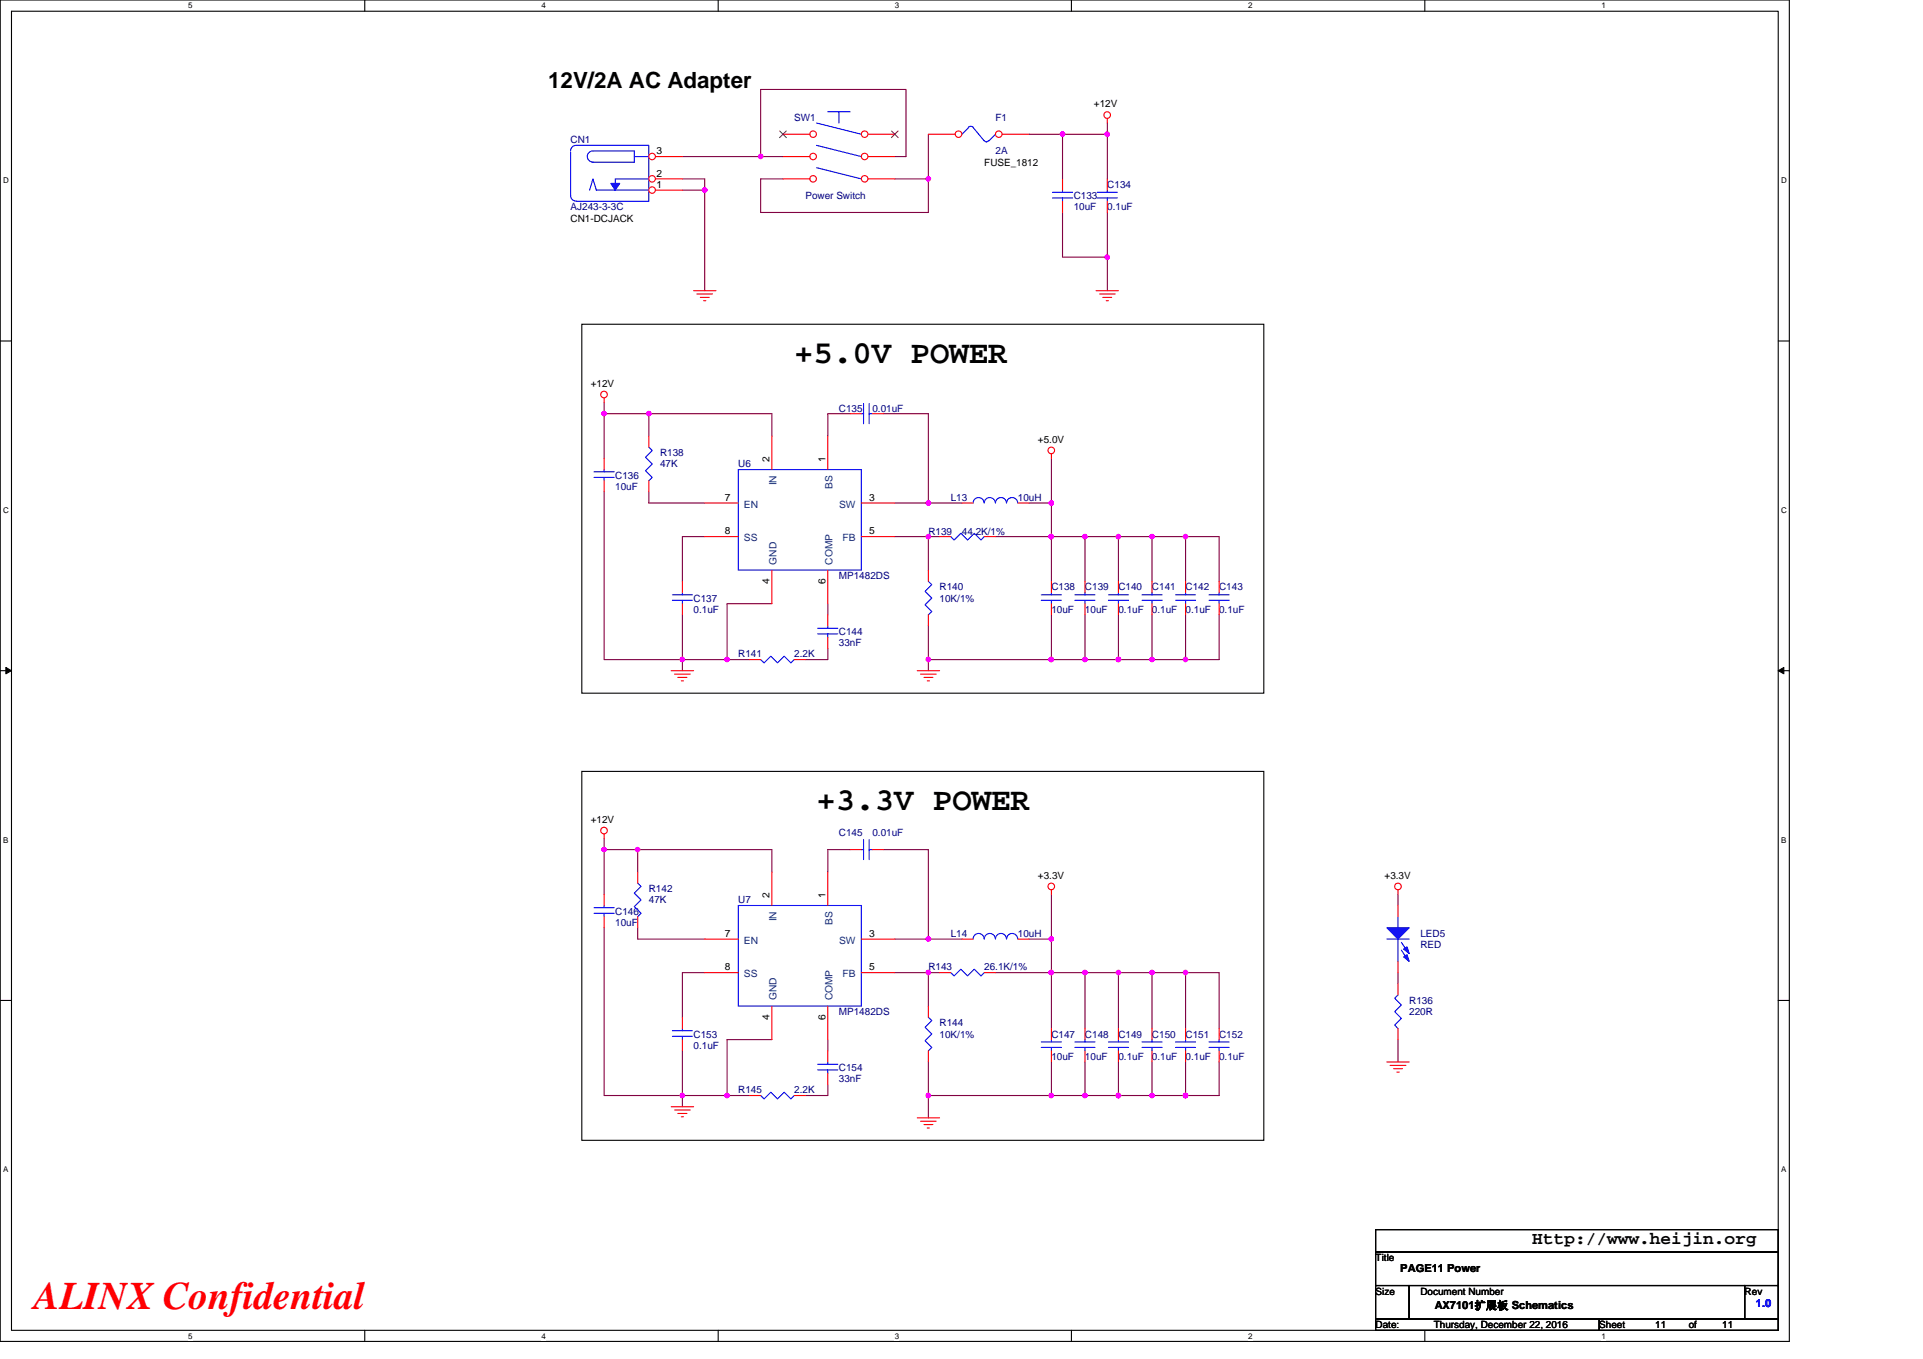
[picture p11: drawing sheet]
<svg xmlns="http://www.w3.org/2000/svg" width="297mm" height="210mm" viewBox="0 0 297 210" stroke-linecap="round" stroke-linejoin="round" font-family="sans-serif">
<path d="M0 0h276.4v207.3h-276.4zM1.8 1.7h272.9v203.8h-272.9z" fill="none" stroke="#000" stroke-width=".17"/>
<g fill="#fff">
<path d="M29.1 .2h.6v1.4h-.6z"/>
<path d="M29.1 205.7h.6v1.4h-.6z"/>
</g>
<path d="M56.3 0v1.7M56.3 205.5v1.8" fill="none" stroke="#000" stroke-width=".17"/>
<g fill="#fff">
<path d="M83.6 .2h.7v1.4h-.7z"/>
<path d="M83.6 205.7h.7v1.4h-.7z"/>
</g>
<path d="M110.9 0v1.7M110.9 205.5v1.8" fill="none" stroke="#000" stroke-width=".17"/>
<g fill="#fff">
<path d="M138.2 .2h.7v1.4h-.7z"/>
<path d="M138.2 205.7h.7v1.4h-.7z"/>
</g>
<path d="M165.5 0v1.7M165.5 205.5v1.8" fill="none" stroke="#000" stroke-width=".17"/>
<g fill="#fff">
<path d="M192.8 .2h.6v1.4h-.6z"/>
<path d="M192.8 205.7h.6v1.4h-.6z"/>
</g>
<path d="M220.1 0v1.7M220.1 205.5v1.8" fill="none" stroke="#000" stroke-width=".17"/>
<g fill="#fff">
<path d="M247.4 .2h.6v1.4h-.6z"/>
<path d="M247.4 205.7h.6v1.4h-.6z"/>
<path d="M.5 27.2h.8v1.4h-.8z"/>
<path d="M275.1 27.2h.9v1.4h-.9z"/>
<path d="M.5 78.1h.8v1.4h-.8z"/>
<path d="M275.1 78.1h.9v1.4h-.9z"/>
</g>
<path d="M0 52.7h1.8M274.7 52.7h1.7" fill="none" stroke="#000" stroke-width=".17"/>
<g fill="#fff">
<path d="M.5 129.1h.8v1.4h-.8z"/>
<path d="M275.1 129.1h.8v1.4h-.8z"/>
</g>
<path d="M0 103.6h1.8M274.7 103.6h1.7" fill="none" stroke="#000" stroke-width=".17"/>
<path d="M.9 103.1l.9 .5-.9 .5zM274.7 103.6l.8-.5v1z" fill="#000" stroke="#000" stroke-width=".15"/>
<g fill="#fff">
<path d="M.5 180h.8v1.4h-.8z"/>
<path d="M275.1 180h.8v1.4h-.8z"/>
</g>
<path d="M89.9 50.1h105.3v57h-105.3zM89.9 119.2h105.3v57h-105.3zM0 154.6h1.8M274.7 154.6h1.7M212.5 190h62.2v3.5h-62.2zM212.5 193.5h62.2v5.1h-62.2zM212.5 198.6h5.2v5.2h-5.2zM217.7 198.6h51.8v5.2h-51.8zM269.5 198.6h5.2v5.2h-5.2zM212.5 203.8h34.5v1.7h-34.5zM247 203.8h27.7v1.7h-27.7z" fill="none" stroke="#000" stroke-width=".17"/>
<g fill="none" stroke="#800040" stroke-width=".17">
<path d="M171 19v1.7M105.4 24.2h12.1M105.4 29.4h3.5M105.4 27.6h3.5v1.8M108.9 29.4v15.5M117.5 24.2h3.4M138.2 27.6h5.2M138.2 24.2h1.8v-10.4h-22.5v10.4M143.4 20.7v6.9M143.4 27.6v5.2h-25.9v-5.2h3.4M159 20.7h5.1M164.1 20.7h6.9"/>
<path d="M164.1 20.7v6.9M164.1 32.8v6.9h6.9M171 20.7v6.9M171 32.8v6.9M171 39.7v5.2M93.3 63.9h6.9v3.5M93.3 62.2v1.7M93.3 63.9v6.9M93.3 76v25.9h12.1M100.2 63.9h19v3.5M100.2 76v1.7h8.7M131.3 63.9h-3.4v3.5"/>
<path d="M136.5 63.9h6.9v13.8M138.2 77.7h5.2M143.4 77.7h5.2M159 77.7h3.4M162.4 70.8v6.9M162.4 77.7v5.2M105.4 95v6.9M108.9 82.9h-3.5v6.9M119.2 93.3h-6.9v8.6M127.9 93.3v1.7M138.2 82.9h5.2M143.4 96.7v5.2"/>
<path d="M143.4 82.9v5.2M143.4 82.9h1.7M153.8 82.9h8.6M162.4 82.9v6.9M162.4 95v6.9M162.4 82.9h5.2M167.6 82.9v6.9M167.6 82.9h5.2M167.6 95v6.9M172.8 95v6.9M172.8 82.9v6.9M172.8 82.9h5.1"/>
<path d="M177.9 95v6.9M177.9 82.9h5.2M177.9 82.9v6.9M183.1 82.9v6.9M183.1 95v6.9M183.1 82.9h5.2v6.9M188.3 95v6.9h-5.2M105.4 101.9h6.9M105.4 101.9v1.7M112.3 101.9h3.5M127.9 100.2v1.7h-3.5M143.4 101.9v1.7"/>
<path d="M143.4 101.9h19M162.4 101.9h5.2M167.6 101.9h5.2M172.8 101.9h5.1M177.9 101.9h5.2M93.3 131.3h5.2v3.4M93.3 129.5v1.8M93.3 131.3v6.9M98.5 131.3h20.7v3.4M131.3 131.3h-3.4v3.4M136.5 131.3h6.9v13.8M162.4 138.2v6.9"/>
<path d="M215.9 138.2v1.7M93.3 143.4v25.9h12.1M98.5 143.4v1.7h10.4M108.9 150.3h-3.5v6.9M138.2 145.1h5.2M138.2 150.3h5.2M143.4 150.3v5.1M143.4 145.1h5.2M143.4 150.3h1.7M153.8 150.3h8.6M159 145.1h3.4M162.4 145.1v5.2"/>
<path d="M162.4 150.3v8.6M162.4 150.3h5.2M167.6 150.3v8.6M167.6 150.3h5.2M172.8 150.3v8.6M172.8 150.3h5.1M177.9 150.3v8.6M177.9 150.3h5.2M183.1 150.3h5.2v8.6M183.1 150.3v8.6M215.9 150.3v1.7M105.4 162.4v6.9"/>
<path d="M105.4 169.3v1.7M105.4 169.3h6.9M112.3 169.3h3.5M119.2 160.6h-6.9v8.7M127.9 167.6v1.7h-3.5M127.9 160.6v1.8M143.4 164.1v5.2M143.4 169.3v3.4M143.4 169.3h19M162.4 169.3h5.2M162.4 164.1v5.2M167.6 164.1v5.2"/>
<path d="M167.6 169.3h5.2M172.8 164.1v5.2M172.8 169.3h5.1M177.9 169.3h5.2M177.9 164.1v5.2M183.1 164.1v5.2M188.3 164.1v5.2h-5.2M215.9 160.6v3.5"/>
</g>
<g fill="#f0f" stroke="#f0f" stroke-width=".17">
<circle cx="167.6" cy="150.3" r=".34"/>
<circle cx="93.3" cy="131.3" r=".33"/>
<circle cx="183.1" cy="169.3" r=".34"/>
<circle cx="177.9" cy="169.3" r=".34"/>
<circle cx="143.4" cy="150.3" r=".34"/>
<circle cx="162.4" cy="169.3" r=".34"/>
<circle cx="172.8" cy="169.3" r=".34"/>
<circle cx="105.4" cy="169.3" r=".34"/>
<circle cx="162.4" cy="150.3" r=".34"/>
<circle cx="162.4" cy="145.1" r=".34"/>
<circle cx="167.6" cy="169.3" r=".34"/>
<circle cx="112.3" cy="169.3" r=".34"/>
<circle cx="98.5" cy="131.3" r=".33"/>
<circle cx="183.1" cy="150.3" r=".34"/>
<circle cx="143.4" cy="145.1" r=".34"/>
<circle cx="172.8" cy="150.3" r=".34"/>
<circle cx="183.1" cy="101.9" r=".34"/>
<circle cx="162.4" cy="82.9" r=".34"/>
<circle cx="172.8" cy="101.9" r=".34"/>
<circle cx="167.6" cy="101.9" r=".34"/>
<circle cx="167.6" cy="82.9" r=".34"/>
<circle cx="177.9" cy="82.9" r=".34"/>
<circle cx="177.9" cy="101.9" r=".34"/>
<circle cx="183.1" cy="82.9" r=".34"/>
<circle cx="100.2" cy="63.9" r=".34"/>
<circle cx="143.4" cy="82.9" r=".34"/>
<circle cx="162.4" cy="77.7" r=".34"/>
<circle cx="105.4" cy="101.9" r=".34"/>
<circle cx="162.4" cy="101.9" r=".34"/>
<circle cx="143.4" cy="101.9" r=".34"/>
<circle cx="112.3" cy="101.9" r=".34"/>
<circle cx="143.4" cy="77.7" r=".34"/>
<circle cx="172.8" cy="82.9" r=".34"/>
<circle cx="93.3" cy="63.9" r=".34"/>
<circle cx="143.4" cy="169.3" r=".34"/>
<circle cx="177.9" cy="150.3" r=".34"/>
<circle cx="171" cy="20.7" r=".34"/>
<circle cx="108.9" cy="29.4" r=".34"/>
<circle cx="117.5" cy="24.2" r=".34"/>
<circle cx="143.4" cy="27.6" r=".33"/>
<circle cx="164.1" cy="20.7" r=".34"/>
<circle cx="171" cy="39.7" r=".34"/>
</g>
<g fill="none" stroke="#f00" stroke-width=".17">
<path d="M171 18.3v.7M107.1 44.9h3.5M107.7 45.4h2.4M108.2 46h1.4M108.7 46.5h.3M169.3 44.9h3.5M169.8 45.4h2.5M170.3 46h1.4M170.9 46.5h.3M93.3 61.5v.7M100.2 67.4v1.7M100.2 74.3v1.7"/>
<path d="M108.9 77.7h5.1M119.2 67.4v5.2M127.9 67.4v5.2M131.3 63.9h1.8M133.1 77.7h5.1M134.8 63.9h1.7M162.4 70.1v.7M105.4 89.8v1.7M105.4 93.3v1.7M108.9 82.9h5.1M119.2 88.1v5.2M127.9 88.1v5.2"/>
<path d="M127.9 95v1.7M127.9 98.5v1.7M133.1 82.9h5.1M172.8 89.8v1.7M172.8 93.3v1.7M177.9 89.8v1.7M177.9 93.3v1.7M103.7 103.6h3.4M104.2 104.2h2.4M104.7 104.7h1.4M105.2 105.2h.4M115.8 101.9h1.7"/>
<path d="M122.7 101.9h1.7M141.7 103.6h3.4M142.2 104.2h2.4M142.7 104.7h1.4M143.2 105.2h.4M93.3 128.9v.6M119.2 134.7v5.2M127.9 134.7v5.2M162.4 137.5v.7M215.9 139.9v1.7M215.9 137.5v.7M108.9 145.1h5.1"/>
<path d="M108.9 150.3h5.1M119.2 155.4v5.2M127.9 155.4v5.2M133.1 145.1h5.1M133.1 150.3h5.1M148.6 145.1h1.7M157.2 145.1h1.8M167.6 158.9v1.7M172.8 158.9v1.7M183.1 158.9v1.7M188.3 158.9v1.7M215.9 148.5v1.8"/>
<path d="M103.7 171h3.4M104.2 171.5h2.4M104.7 172h1.4M105.2 172.6h.4M141.7 172.7h3.4M142.2 173.2h2.4M142.7 173.8h1.4M143.2 174.3h.4M167.6 162.4v1.7M172.8 162.4v1.7M183.1 162.4v1.7M188.3 162.4v1.7"/>
<path d="M214.2 164.1h3.5M214.7 164.6h2.5M215.3 165.1h1.3M215.8 165.7h.3"/>
<circle cx="171" cy="17.8" r=".51"/>
<circle cx="93.3" cy="61" r=".51"/>
<circle cx="162.4" cy="69.6" r=".51"/>
<circle cx="93.3" cy="128.3" r=".51"/>
<circle cx="162.4" cy="137" r=".51"/>
<circle cx="215.9" cy="137" r=".51"/>
</g>
<g fill="none" stroke="#00f" stroke-width=".17">
<path d="M88.1 30.2a.85 .85 0 0 0 .9 .9M88.1 23.5v6.9M89 22.5a.85 .85 0 0 0-.9 .8M89 22.5h11.2v8.6h-11.2M91.1 29.4l.5-1.8 .5 1.8h8.1M91.6 23.3a.86 .86 0 0 0-.9 .9 .86 .86 0 0 0 .9 .8M91.6 23.3h6.4v1.8h-6.6M98 24.2h2.2M100.2 27.6h-5.2v1.8M100.2 69.1l.6 .5-1.1 1.1 1.1 1-1.1 1 1.1 1.1-.6 .5M114 72.6h19.1v15.5h-19.1zM133.1 63.9h.3"/>
<path d="M133.4 62.4v3.1M134.3 62.4v3.1M134.3 63.9h.5M103.9 92.8h3.1M103.9 91.9h3.1M105.4 91.5v.4M105.4 92.8v.5M126.3 97.9h3.1M126.3 97.1h3.1M127.9 96.7v.4M127.9 97.9v.6M171.2 92.8h3.1"/>
<path d="M171.2 91.9h3.1M172.8 91.5v.4M172.8 92.8v.5M176.4 92.8h3.1M176.4 91.9h3.1M177.9 91.5v.4M177.9 92.8v.5M117.5 101.9l.5 .5 1.1-1 1 1 1-1 1.1 1 .5-.5M114 139.9h19.1v15.5h-19.1zM153.8 145.1a.87 .87 0 0 0-.9-.9 .87 .87 0 0 0-.9 .9 .85 .85 0 0 0-.8-.9 .85 .85 0 0 0-.9 .9M157.2 145.1a.87 .87 0 0 0-.9-.9 .87 .87 0 0 0-.8 .9 .85 .85 0 0 0-.9-.9 .85 .85 0 0 0-.8 .9M214.2 145.1h3.5"/>
<path d="M215.9 141.6v1.8M215.9 145.1v3.4M216.5 145.6l1 1.6M216.5 146.8l1 1.6M166 161.8h3.1M166 161h3.1M167.6 160.6v.4M167.6 161.8v.6M171.2 161.8h3.1M171.2 161h3.1M172.8 160.6v.4M172.8 161.8v.6"/>
<path d="M181.6 161.8h3.1M181.6 161h3.1M183.1 160.6v.4M183.1 161.8v.6M186.7 161.8h3.2M186.7 161h3.2M188.3 160.6v.4M188.3 161.8v.6"/>
</g>
<g fill="#00f" stroke="#00f" stroke-width=".17">
<path d="M214.2 143.4h3.5l-1.8 1.7z" fill-rule="evenodd"/>
<path d="M216.8 146.6l.5-.3 .4 1z" fill-rule="evenodd"/>
<path d="M216.8 147.8l.5-.3 .4 1z" fill-rule="evenodd"/>
<path d="M94.4 28.3h1.3l-.7 1.1z" fill-rule="evenodd"/>
</g>
<circle cx="100.7" cy="29.4" r=".51" fill="#fff" stroke="#f00" stroke-width=".17"/>
<path d="M101.3 29.4h4.1" fill="none" stroke="#f00" stroke-width=".17"/>
<circle cx="100.7" cy="24.2" r=".51" fill="#fff" stroke="#f00" stroke-width=".17"/>
<path d="M101.3 24.2h4.1" fill="none" stroke="#f00" stroke-width=".17"/>
<circle cx="100.7" cy="27.6" r=".51" fill="#fff" stroke="#f00" stroke-width=".17"/>
<g fill="none" stroke="#f00" stroke-width=".17">
<path d="M101.3 27.6h4.1M164.1 27.6v1.8M164.1 31.1v1.7M148.6 77.7h1.7M157.2 77.7h1.8M143.4 88.1v1.7M143.4 95v1.7M145.1 82.9h1.8M152 82.9h1.8M162.4 89.8v1.7M162.4 93.3v1.7M183.1 89.8v1.7"/>
<path d="M183.1 93.3v1.7M188.3 89.8v1.7M188.3 93.3v1.7M93.3 138.2v1.7M131.3 131.3h1.8M134.8 131.3h1.7M93.3 141.6v1.8M105.4 157.2v1.7M162.4 158.9v1.7M215.9 158.9v1.7M215.9 152v1.7M105.4 160.6v1.8"/>
<path d="M115.8 169.3h1.7M122.7 169.3h1.7M127.9 162.4v1.7M127.9 165.8v1.8M162.4 162.4v1.7"/>
</g>
<g fill="none" stroke="#00f" stroke-width=".17">
<path d="M126.1 19l7 1.7M127.9 17.3h3.4M129.6 17.3v1.7M126.1 25.9l7 1.7M126.1 22.5l7 1.7M162.6 30.6h3.1M162.6 29.7h3.1M164.1 29.4v.3M164.1 30.6v.5M153.8 77.7a.87 .87 0 0 0-.9-.8 .87 .87 0 0 0-.9 .8 .85 .85 0 0 0-.8-.8 .85 .85 0 0 0-.9 .8M157.2 77.7a.87 .87 0 0 0-.9-.8 .87 .87 0 0 0-.8 .8 .85 .85 0 0 0-.9-.8 .85 .85 0 0 0-.8 .8M143.4 89.8l.5 .5-1 1.1 1 1-1 1.1 1 1-.5 .5"/>
<path d="M146.9 82.9l.5 .5 1-1 1.1 1 1-1 1 1 .5-.5M160.8 92.8h3.2M160.8 91.9h3.2M162.4 91.5v.4M162.4 92.8v.5M181.6 92.8h3.1M181.6 91.9h3.1M183.1 91.5v.4M183.1 92.8v.5M186.7 92.8h3.2M186.7 91.9h3.2M188.3 91.5v.4"/>
<path d="M188.3 92.8v.5M93.3 139.9v.4M133.1 131.3h.3M133.4 129.7v3.1M134.3 129.7v3.1M134.3 131.3h.5M91.8 141.1h3.1M91.8 140.3h3.1M93.3 141.1v.5M103.9 159.3h3.1M105.4 158.9v.4M215.9 153.7l-.5 .5 1.1 1.1-1.1 1 1.1 1.1-1.1 1 .5 .5"/>
<path d="M103.9 160.1h3.1M105.4 160.1v.5M117.5 169.3l.5 .5 1.1-1 1 1 1-1 1.1 1 .5-.5M126.3 165.3h3.1M126.3 164.4h3.1M127.9 164.1v.3M127.9 165.3v.5M160.8 161.8h3.2M160.8 161h3.2M162.4 160.6v.4M162.4 161.8v.6"/>
</g>
<circle cx="133.6" cy="20.7" r=".51" fill="#fff" stroke="#f00" stroke-width=".17"/>
<path d="M134.1 20.7h4.1" fill="none" stroke="#f00" stroke-width=".17"/>
<path d="M137.7 20.2l1 1.1M138.7 20.2l-1 1.1" fill="none" stroke="#804000" stroke-width=".15"/>
<circle cx="125.6" cy="20.7" r=".51" fill="#fff" stroke="#f00" stroke-width=".17"/>
<path d="M120.9 20.7h4.2" fill="none" stroke="#f00" stroke-width=".17"/>
<path d="M120.4 20.2l1.1 1.1M121.5 20.2l-1.1 1.1" fill="none" stroke="#804000" stroke-width=".15"/>
<circle cx="133.6" cy="24.2" r=".51" fill="#fff" stroke="#f00" stroke-width=".17"/>
<path d="M134.1 24.2h4.1" fill="none" stroke="#f00" stroke-width=".17"/>
<circle cx="133.6" cy="27.6" r=".51" fill="#fff" stroke="#f00" stroke-width=".17"/>
<path d="M134.1 27.6h4.1" fill="none" stroke="#f00" stroke-width=".17"/>
<circle cx="125.6" cy="24.2" r=".51" fill="#fff" stroke="#f00" stroke-width=".17"/>
<path d="M120.9 24.2h4.2" fill="none" stroke="#f00" stroke-width=".17"/>
<circle cx="125.6" cy="27.6" r=".51" fill="#fff" stroke="#f00" stroke-width=".17"/>
<g fill="none" stroke="#f00" stroke-width=".17">
<path d="M120.9 27.6h4.2M171 27.6v1.8M171 31.1v1.7M93.3 70.8v1.8M93.3 74.3v1.7M167.6 89.8v1.7M167.6 93.3v1.7M98.5 134.7v1.8M98.5 141.6v1.8M143.4 155.4v1.8M145.1 150.3h1.8M152 150.3h1.8"/>
<path d="M143.4 162.4v1.7"/>
</g>
<g fill="none" stroke="#00f" stroke-width=".17">
<path d="M149.6 19.7l-1 1M150.3 19.7l-.4-.2-.3 .2M150.3 19.7l1.7 2.1M152.1 21.7a.34 .34 0 0 0 .3 .2 .34 .34 0 0 0 .3-.2M153.8 20.7l-1.1 1.1M169.5 30.6h3.1M169.5 29.7h3.1M171 29.4v.3M171 30.6v.5M91.8 73.8h3.1M91.8 72.9h3.1M93.3 72.6v.3"/>
<path d="M93.3 73.8v.5M166 92.8h3.1M166 91.9h3.1M167.6 91.5v.4M167.6 92.8v.5M98.5 136.5l.5 .5-1 1 1 1-1 1.1 1 1-.5 .5M143.4 157.2l.5 .5-1 1 1 1.1-1 1 1 1-.5 .6M146.9 150.3l.5 .5 1-1 1.1 1 1-1 1 1 .5-.5"/>
</g>
<circle cx="148.1" cy="20.7" r=".51" fill="#fff" stroke="#f00" stroke-width=".17"/>
<path d="M143.4 20.7h4.1" fill="none" stroke="#f00" stroke-width=".17"/>
<circle cx="154.3" cy="20.7" r=".51" fill="#fff" stroke="#f00" stroke-width=".17"/>
<path d="M154.8 20.7h4.2M177.9 158.9v1.7M177.9 162.4v1.7" fill="none" stroke="#f00" stroke-width=".17"/>
<path d="M176.4 161.8h3.1M176.4 161h3.1M177.9 160.6v.4M177.9 161.8v.6" fill="none" stroke="#00f" stroke-width=".17"/>
<g fill="#f0f" stroke="#f0f" stroke-width=".17">
<circle cx="167.6" cy="150.3" r=".34"/>
<circle cx="93.3" cy="131.3" r=".33"/>
<circle cx="183.1" cy="169.3" r=".34"/>
<circle cx="177.9" cy="169.3" r=".34"/>
<circle cx="143.4" cy="150.3" r=".34"/>
<circle cx="162.4" cy="169.3" r=".34"/>
<circle cx="172.8" cy="169.3" r=".34"/>
<circle cx="105.4" cy="169.3" r=".34"/>
<circle cx="162.4" cy="150.3" r=".34"/>
<circle cx="162.4" cy="145.1" r=".34"/>
<circle cx="167.6" cy="169.3" r=".34"/>
<circle cx="112.3" cy="169.3" r=".34"/>
<circle cx="98.5" cy="131.3" r=".33"/>
<circle cx="183.1" cy="150.3" r=".34"/>
<circle cx="143.4" cy="145.1" r=".34"/>
<circle cx="172.8" cy="150.3" r=".34"/>
<circle cx="183.1" cy="101.9" r=".34"/>
<circle cx="162.4" cy="82.9" r=".34"/>
<circle cx="172.8" cy="101.9" r=".34"/>
<circle cx="167.6" cy="101.9" r=".34"/>
<circle cx="167.6" cy="82.9" r=".34"/>
<circle cx="177.9" cy="82.9" r=".34"/>
<circle cx="177.9" cy="101.9" r=".34"/>
<circle cx="183.1" cy="82.9" r=".34"/>
<circle cx="100.2" cy="63.9" r=".34"/>
<circle cx="143.4" cy="82.9" r=".34"/>
<circle cx="162.4" cy="77.7" r=".34"/>
<circle cx="105.4" cy="101.9" r=".34"/>
<circle cx="162.4" cy="101.9" r=".34"/>
<circle cx="143.4" cy="101.9" r=".34"/>
<circle cx="112.3" cy="101.9" r=".34"/>
<circle cx="143.4" cy="77.7" r=".34"/>
<circle cx="172.8" cy="82.9" r=".34"/>
<circle cx="93.3" cy="63.9" r=".34"/>
<circle cx="143.4" cy="169.3" r=".34"/>
<circle cx="177.9" cy="150.3" r=".34"/>
<circle cx="171" cy="20.7" r=".34"/>
<circle cx="108.9" cy="29.4" r=".34"/>
<circle cx="117.5" cy="24.2" r=".34"/>
<circle cx="143.4" cy="27.6" r=".33"/>
<circle cx="164.1" cy="20.7" r=".34"/>
<circle cx="171" cy="39.7" r=".34"/>
</g>
<text font-size="6" fill="#f00" x="5.2" y="202.3">ALINX Confidential</text>
<g font-size="5">
<text x="122.7" y="56">+5.0V POWER</text>
<text x="126.1" y="125.1">+3.3V POWER</text>
</g>
<text font-size="3.5" x="84.7" y="13.6">12V/2A AC Adapter</text>
<text font-size="2.8" x="236.7" y="192.3">Http://www.heijin.org</text>
<g font-size="1.7">
<text x="216.3" y="196.6">PAGE11 Power</text>
<text x="221.7" y="202.3">AX7101扩展板 Schematics</text>
</g>
<text font-size="1.7" fill="#00f" x="271.2" y="202">1.0</text>
<g font-size="1.5">
<text x="169" y="16.6">+12V</text>
<text x="101.4" y="23.8">3</text>
<text x="101.4" y="29">1</text>
<text x="101.4" y="27.3">2</text>
<text x="152" y="25.6">FUSE_1812</text>
<text x="88.1" y="34.2">CN1-DCJACK</text>
<text x="91.2" y="59.8">+12V</text>
<text x="118.9" y="71.4" transform="rotate(-90 118.9 71.4)">2</text>
<text x="127.5" y="71.4" transform="rotate(-90 127.5 71.4)">1</text>
<text x="160.3" y="68.4">+5.0V</text>
<text x="111.9" y="77.4">7</text>
<text x="134.3" y="77.4">3</text>
<text x="111.9" y="82.6">8</text>
<text x="134.3" y="82.6">5</text>
<text x="118.9" y="90.2" transform="rotate(-90 118.9 90.2)">4</text>
<text x="127.5" y="90.2" transform="rotate(-90 127.5 90.2)">6</text>
<text x="91.2" y="127.1">+12V</text>
<text x="160.3" y="135.8">+3.3V</text>
<text x="213.9" y="135.8">+3.3V</text>
<text x="118.9" y="138.7" transform="rotate(-90 118.9 138.7)">2</text>
<text x="127.5" y="138.7" transform="rotate(-90 127.5 138.7)">1</text>
<text x="111.9" y="144.7">7</text>
<text x="111.9" y="149.9">8</text>
<text x="134.3" y="149.9">5</text>
<text x="134.3" y="144.7">3</text>
<text x="118.9" y="157.5" transform="rotate(-90 118.9 157.5)">4</text>
<text x="127.5" y="157.5" transform="rotate(-90 127.5 157.5)">6</text>
<text x="212.5" y="194.9">Title</text>
<text x="212.5" y="200">Size</text>
<text x="219.4" y="200">Document Number</text>
<text x="269.5" y="200">Rev</text>
<text x="212.5" y="205.2">Date:</text>
<text x="221.5" y="205.2">Thursday, December 22, 2016</text>
<text x="247" y="205.2">Sheet</text>
<text x="255.7" y="205.2">11</text>
<text x="260.9" y="205.2">of</text>
<text x="266" y="205.2">11</text>
</g>
<g font-size="1.5" fill="#000080">
<text x="88.1" y="22.1">CN1</text>
<text x="122.7" y="18.7">SW1</text>
<text x="153.8" y="18.7">F1</text>
<text x="153.8" y="23.9">2A</text>
<text x="171" y="29">C134</text>
<text x="88.1" y="32.5">AJ243-3-3C</text>
<text x="124.4" y="30.8">Power Switch</text>
<text x="165.9" y="30.8">C133</text>
<text x="165.9" y="32.5">10uF</text>
<text x="171" y="32.5">0.1uF</text>
<text x="129.6" y="63.6">C135</text>
<text x="134.8" y="63.6">0.01uF</text>
<text x="102" y="70.5">R138</text>
<text x="95" y="74">C136</text>
<text x="95" y="75.7">10uF</text>
<text x="102" y="72.2">47K</text>
<text x="114" y="72.2">U6</text>
<text x="146.9" y="77.4">L13</text>
<text x="157.2" y="77.4">10uH</text>
<text x="143.4" y="82.6">R139</text>
<text x="148.6" y="82.6">44.2K/1%</text>
<text x="129.6" y="89.5">MP1482DS</text>
<text x="107.1" y="92.9">C137</text>
<text x="107.1" y="94.7">0.1uF</text>
<text x="145.1" y="91.2">R140</text>
<text x="145.1" y="92.9">10K/1%</text>
<text x="162.4" y="91.2">C138</text>
<text x="162.4" y="94.7">10uF</text>
<text x="167.6" y="91.2">C139</text>
<text x="167.6" y="94.7">10uF</text>
<text x="172.8" y="91.2">C140</text>
<text x="172.8" y="94.7">0.1uF</text>
<text x="177.9" y="91.2">C141</text>
<text x="177.9" y="94.7">0.1uF</text>
<text x="183.1" y="91.2">C142</text>
<text x="183.1" y="94.7">0.1uF</text>
<text x="188.3" y="91.2">C143</text>
<text x="188.3" y="94.7">0.1uF</text>
<text x="114" y="101.6">R141</text>
<text x="122.7" y="101.6">2.2K</text>
<text x="129.6" y="98.1">C144</text>
<text x="129.6" y="99.9">33nF</text>
<text x="129.6" y="129.2">C145</text>
<text x="134.8" y="129.2">0.01uF</text>
<text x="100.2" y="137.9">R142</text>
<text x="95" y="141.3">C146</text>
<text x="95" y="143">10uF</text>
<text x="100.2" y="139.6">47K</text>
<text x="114" y="139.6">U7</text>
<text x="143.4" y="149.9">R143</text>
<text x="146.9" y="144.8">L14</text>
<text x="152" y="149.9">26.1K/1%</text>
<text x="157.2" y="144.8">10uH</text>
<text x="219.4" y="144.8">LED5</text>
<text x="219.4" y="146.5">RED</text>
<text x="217.7" y="155.1">R136</text>
<text x="107.1" y="160.3">C153</text>
<text x="129.6" y="156.8">MP1482DS</text>
<text x="145.1" y="158.6">R144</text>
<text x="145.1" y="160.3">10K/1%</text>
<text x="162.4" y="160.3">C147</text>
<text x="167.6" y="160.3">C148</text>
<text x="172.8" y="160.3">C149</text>
<text x="177.9" y="160.3">C150</text>
<text x="183.1" y="160.3">C151</text>
<text x="188.3" y="160.3">C152</text>
<text x="217.7" y="156.8">220R</text>
<text x="107.1" y="162">0.1uF</text>
<text x="129.6" y="165.5">C154</text>
<text x="129.6" y="167.2">33nF</text>
<text x="162.4" y="163.8">10uF</text>
<text x="167.6" y="163.8">10uF</text>
<text x="172.8" y="163.8">0.1uF</text>
<text x="177.9" y="163.8">0.1uF</text>
<text x="183.1" y="163.8">0.1uF</text>
<text x="188.3" y="163.8">0.1uF</text>
<text x="114" y="169">R145</text>
<text x="122.7" y="169">2.2K</text>
</g>
<g font-size="1.5" fill="#004080">
<text x="119.9" y="75" transform="rotate(-90 119.9 75)">IN</text>
<text x="128.6" y="75.5" transform="rotate(-90 128.6 75.5)">BS</text>
<text x="114.9" y="78.4">EN</text>
<text x="114.9" y="83.6">SS</text>
<text x="129.6" y="78.4">SW</text>
<text x="130.2" y="83.6">FB</text>
<text x="119.9" y="87.2" transform="rotate(-90 119.9 87.2)">GND</text>
<text x="128.6" y="87.2" transform="rotate(-90 128.6 87.2)">COMP</text>
<text x="119.9" y="142.4" transform="rotate(-90 119.9 142.4)">IN</text>
<text x="128.6" y="142.9" transform="rotate(-90 128.6 142.9)">BS</text>
<text x="114.9" y="145.8">EN</text>
<text x="129.6" y="145.8">SW</text>
<text x="114.9" y="151">SS</text>
<text x="119.9" y="154.6" transform="rotate(-90 119.9 154.6)">GND</text>
<text x="128.6" y="154.6" transform="rotate(-90 128.6 154.6)">COMP</text>
<text x="130.2" y="151">FB</text>
</g>
<g font-size="1.2">
<text x="29.1" y="1.3">5</text>
<text x="83.6" y="1.3">4</text>
<text x="138.2" y="1.3">3</text>
<text x="192.8" y="1.3">2</text>
<text x="247.4" y="1.3">1</text>
<text x=".5" y="28.3">D</text>
<text x="275.1" y="28.3">D</text>
<text x=".5" y="79.2">C</text>
<text x="275.1" y="79.2">C</text>
<text x=".5" y="130.2">B</text>
<text x="275.1" y="130.2">B</text>
<text x=".5" y="181.1">A</text>
<text x="275.1" y="181.1">A</text>
<text x="29.1" y="206.8">5</text>
<text x="83.6" y="206.8">4</text>
<text x="138.2" y="206.8">3</text>
<text x="192.8" y="206.8">2</text>
<text x="247.4" y="206.8">1</text>
</g>
</svg>
